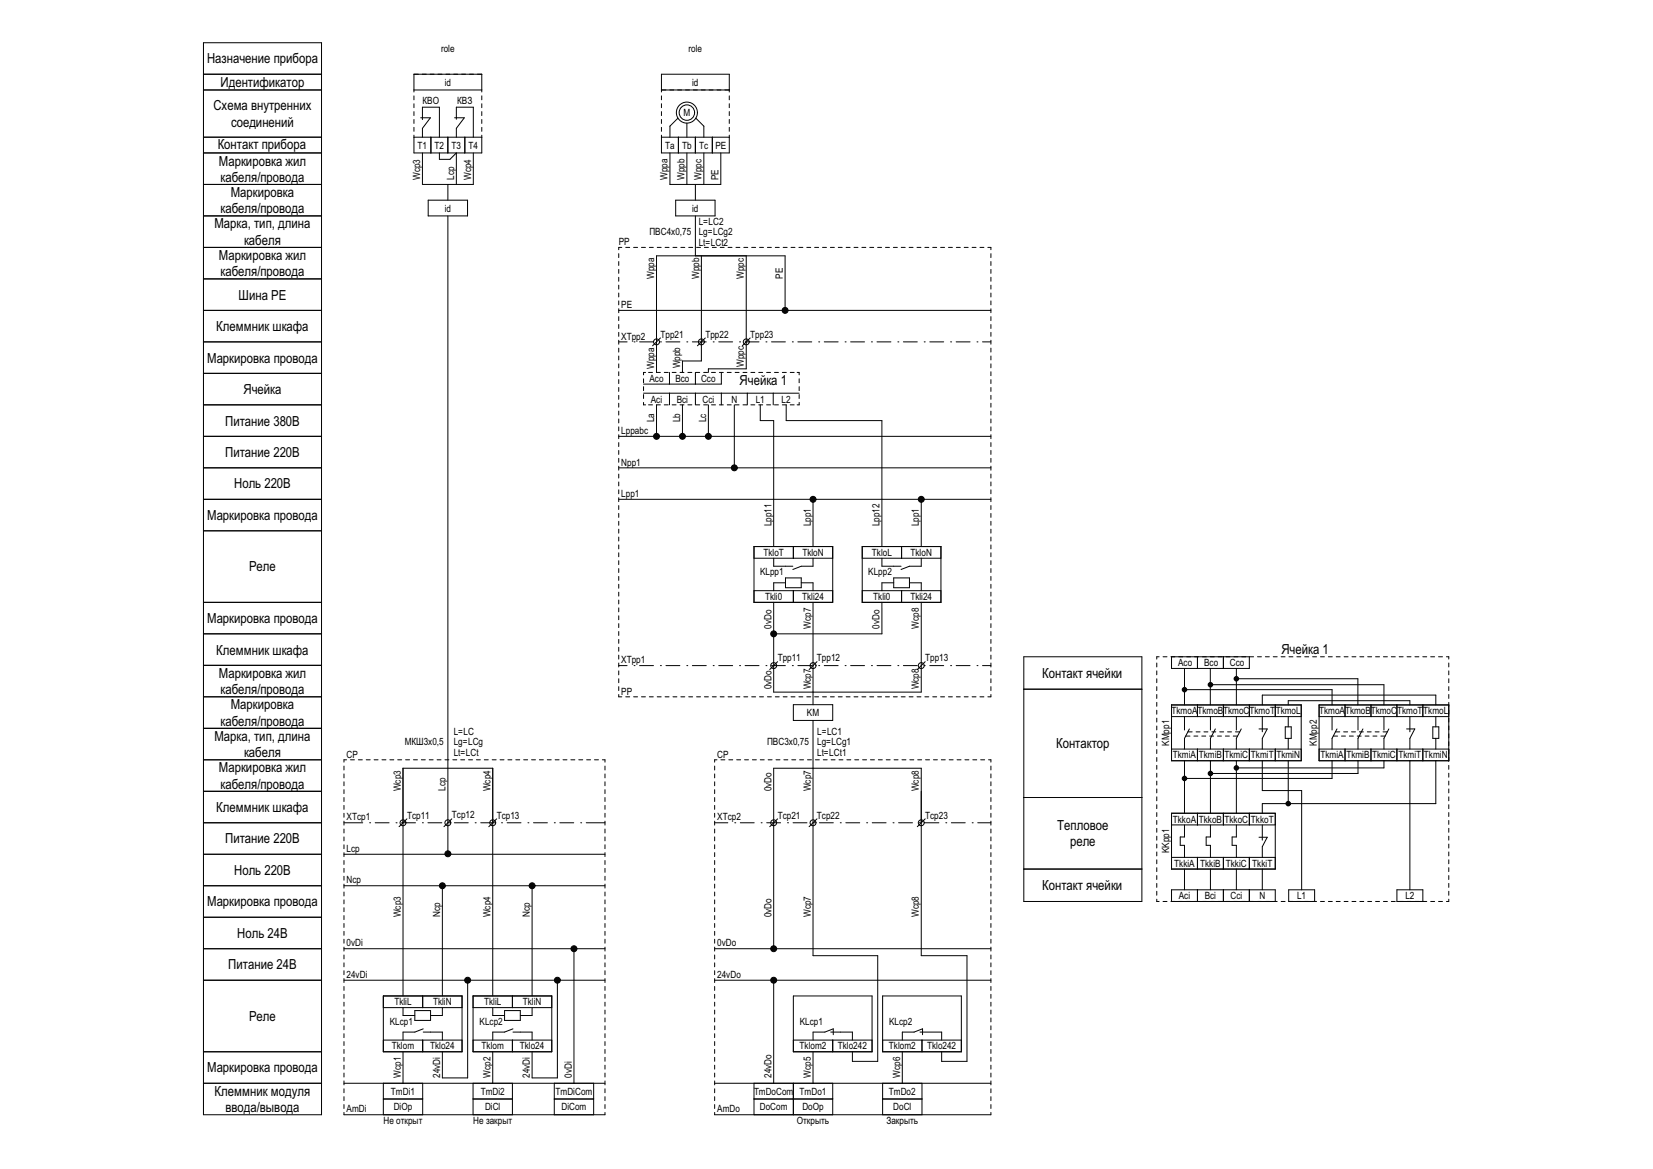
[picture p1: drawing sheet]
<svg xmlns="http://www.w3.org/2000/svg" width="420mm" height="297mm" viewBox="0 0 420 297" stroke-linecap="round" stroke-linejoin="round" font-family="sans-serif">
<!-- layer: cp_static_do -->
<g fill="none" stroke="#000" stroke-width=".25">
<path d="M181.6 194.6v1M181.6 196.6v1M181.6 198.6v1M182.2 193h-.6v.6M183.2 193h1M185.2 193h1M187.2 193h1M189.2 193h1M191.2 193h1M193.2 193h1M195.2 193h1M197.2 193h1"/>
<path d="M199.2 193h1M201.2 193h1M203.2 193h1M205.2 193h1M206.6 195.2v47.6h16.4v26.9h-6.4v-2.5M207.2 193h1M209.2 193h1M211.2 193h1M213.2 193h1M215.2 193h1M217.2 193h1M219.2 193h1"/>
<path d="M221.2 193h1M223.2 193h1M225.2 193h1M227.2 193h1M229.2 193h1M231.2 193h1M233.2 193h1M235.2 193h1M237.2 193h1M239.2 193h1M241.2 193h1M243.2 193h1"/>
<path d="M245.2 193h1M247.2 193h1M249.2 193h1M251.2 193h.6v.6M251.8 194.6v1M251.8 196.6v1M251.8 198.6v1M181.6 209h3.3M181.6 200.6v1M181.6 202.6v1M181.6 204.6v1M181.6 206.6v1"/>
<path d="M181.6 208.6v1M181.6 210.6v1M181.6 212.6v1M181.6 214.6v1M181.6 216.6v1M181.6 218.6v1M186.7 209h.1M188.1 209h3.5M193.4 209h.1M194.8 209h3.5M197.6 208l-2 2M200.1 209h.1"/>
<path d="M201.5 209h3.5M206.8 209h.1M207.6 208l-2 2M208.2 209h3.5M213.5 209h.1M214.9 209h3.5M220.2 209h.1M221.6 209h3.5M226.9 209h.1M228.3 209h3.5M233.6 209h.1M235 209h3.5"/>
<path d="M235.1 208l-2 2M240.3 209h.1M241.7 209h3.6M247 209h.1M248.4 209h3.4M251.8 200.6v1M251.8 202.6v1M251.8 204.6v1M251.8 206.6v1M251.8 208.6v1M251.8 210.6v1M251.8 212.6v1"/>
<path d="M251.8 214.6v1M251.8 216.6v1M251.8 218.6v1M181.6 220.6v1M181.6 222.6v1M181.6 224.6v1M181.6 226.6v1M181.6 228.6v1M181.6 230.6v1M181.6 232.6v1M181.6 234.6v1M181.6 236.6v1"/>
<path d="M181.6 238.6v1M251.8 220.6v1M251.8 222.6v1M251.8 224.6v1M251.8 226.6v1M251.8 228.6v1M251.8 230.6v1M251.8 232.6v1M251.8 234.6v1M251.8 236.6v1M251.8 238.6v1M181.6 249h70.2"/>
<path d="M181.6 241h70.2M181.6 240.6v1M181.6 242.6v1M181.6 244.6v1M181.6 246.6v1M181.6 248.6v1M181.6 250.6v1M181.6 252.6v1M181.6 254.6v1M181.6 256.6v1M181.6 258.6v1M196.6 240.3v-45.1h37.5v47.6h11.6v26.9h-6.4v-2.5"/>
<path d="M196.6 249.8v25.4M201.6 253h20v14.2h-20zM224.3 253h20v14.2h-20zM251.8 240.6v1M251.8 242.6v1M251.8 244.6v1M251.8 246.6v1M251.8 248.6v1M251.8 250.6v1M251.8 252.6v1M251.8 254.6v1M251.8 256.6v1"/>
<path d="M251.8 258.6v1M181.6 275.2h70.2M181.6 260.6v1M181.6 262.6v1M181.6 264.6v1M181.6 266.6v1M181.6 268.6v1M181.6 270.6v1M181.6 272.6v1M181.6 274.6v1M181.6 276.6v1M181.6 278.6v1"/>
<path d="M191.6 279.2h20M191.6 275.2v8M201.6 275.2v8M201.6 264.3h20M206.6 267.2v8M211.1 262.2h5.5v2.1M211.6 264.3v2.9M211.6 275.2v8M211.7 262.9v-1.5l-2.1 .8h-3v2.1M224.3 275.2v8M224.3 279.2h10M224.3 264.3h20"/>
<path d="M229.3 267.2v8M233.8 262.2h5.5v2.1M234.3 264.3v2.9M234.3 275.2v8M234.4 262.9v-1.5l-2.1 .8h-3v2.1M251.8 260.6v1M251.8 262.6v1M251.8 264.6v1M251.8 266.6v1M251.8 268.6v1M251.8 270.6v1M251.8 272.6v1"/>
<path d="M251.8 274.6v1M251.8 276.6v1M251.8 278.6v1M181.6 282.6v.6h70.2v-.6M181.6 280.6v1M251.8 280.6v1"/>
<circle cx="196.6" cy="209" r=".75"/>
<circle cx="206.6" cy="209" r=".75"/>
<circle cx="234.1" cy="209" r=".75"/>
<circle cx="196.6" cy="249" r=".75"/>
<circle cx="196.6" cy="241" r=".75"/>
</g>
<!-- layer: cp_names -->
<path d="M51.7 193h30v90.2h-30zM51.7 209h30M51.7 201h30M51.7 217h30M51.7 233h30M51.7 225h30M51.7 241h30M51.7 249h30M51.7 275.2h30M51.7 267.2h30" fill="none" stroke="#000" stroke-width=".25"/>
<!-- layer: id_names -->
<g fill="none" stroke="#000" stroke-width=".25">
<path d="M51.7 10.9h30v182.1h-30zM51.7 18.9h30M51.7 38.9h30M51.7 34.9h30M51.7 22.9h30M51.7 54.9h30M51.7 46.9h30M51.7 70.9h30M51.7 62.9h30M51.7 78.9h30M51.7 94.9h30M51.7 86.9h30"/>
<path d="M51.7 118.9h30M51.7 110.9h30M51.7 102.9h30M51.7 126.9h30M51.7 134.9h30M51.7 153h30M51.7 177h30M51.7 169h30M51.7 161h30M260.1 166.9h30v62.1h-30zM260.1 175.1h30M51.7 185h30"/>
<path d="M260.1 202.6h30M260.1 220.8h30"/>
</g>
<!-- layer: id_static_do -->
<g fill="none" stroke="#000" stroke-width=".25">
<path d="M168.1 34.3v4.6h17.2v-4.6M168.1 34.9h17.2M168.1 23.4v-4.5h17.2v4.5M168.1 24.4v1M168.1 26.4v1M168.1 28.4v1M168.1 30.4v1M168.1 32.4v1M168.1 22.9h17.2M170.2 38.9v8h12.9v-8M172.3 30l-2.1 2.1v2.8M172.4 34.9v4"/>
<path d="M174.5 31.3v3.6M174.5 38.9v8M176.7 34.9v4M176.8 30l2 2.1v2.8M178.8 38.9v8M181 34.9v4M185.3 24.4v1M185.3 26.4v1M185.3 28.4v1M185.3 30.4v1M185.3 32.4v1M171.7 50.9h10v4h-10z"/>
<path d="M176.7 46.9v4M176.7 54.9v10.1M157.2 78.9h94.6M157.2 64.4v1M157.2 66.4v1M157.2 68.4v1M157.2 70.4v1M157.2 72.4v1M157.2 74.4v1M157.2 76.4v1M157.2 78.4v1M158 62.9h-.8v.5"/>
<path d="M159 62.9h1M161 62.9h1M163 62.9h1M165 62.9h1M167 62.9h1M169 62.9h1M171 62.9h1M173 62.9h1M175 62.9h1M177 62.9h1M178.2 65v26.7h-4.8v2.9M179 62.9h1"/>
<path d="M181 62.9h1M183 62.9h1M185 62.9h1M187 62.9h1M189 62.9h1M189.6 65v28.7h-9.6v.9M191 62.9h1M193 62.9h1M195 62.9h1M197 62.9h1M199 62.9h1M199.5 78.1v-13.1h-32.7v29.6h1"/>
<path d="M201 62.9h1M203 62.9h1M205 62.9h1M207 62.9h1M209 62.9h1M211 62.9h1M213 62.9h1M215 62.9h1M217 62.9h1M219 62.9h1M221 62.9h1M223 62.9h1"/>
<path d="M225 62.9h1M227 62.9h1M229 62.9h1M231 62.9h1M233 62.9h1M235 62.9h1M237 62.9h1M239 62.9h1M241 62.9h1M243 62.9h1M245 62.9h1M247 62.9h1"/>
<path d="M249 62.9h1M251 62.9h.8v.5M251.8 64.4v1M251.8 66.4v1M251.8 68.4v1M251.8 70.4v1M251.8 72.4v1M251.8 74.4v1M251.8 76.4v1M251.8 78.4v1M157.2 86.9h2.1M157.2 80.4v1"/>
<path d="M157.2 82.4v1M157.2 84.4v1M157.2 86.4v1M157.2 88.4v1M157.2 90.4v1M157.2 92.4v1M157.2 94.4v1M157.2 96.4v1M157.2 98.4v1M161.1 86.9h.1M162.5 86.9h3.5M163.5 99.9h39.6"/>
<path d="M163.5 96.2v1M163.5 98.2v1M164 94.6h-.5v.6M164.8 94.6h1M167.8 86.9h.1M167.8 85.9l-2 2M168.8 94.6h1M169.2 86.9h3.5M170.1 94.6v3M170.1 99.9v3M170.8 94.6h1M172.8 94.6h1"/>
<path d="M174.5 86.9h.1M174.8 94.6h1M175.9 86.9h3.5M176.7 94.6v3M176.7 99.9v3M176.8 94.6h1M178.8 94.6h1M179.2 85.9l-2 2M180.8 94.6h1M181.2 86.9h.1M182.6 86.9h3.5M182.8 94.6h1"/>
<path d="M183.3 94.6v3h-19.8M183.3 99.9v3M184.8 94.6h1M186.8 94.6h1M187.9 86.9h.1M188.8 94.6h1M189.3 86.9h3.6M189.9 99.9v3M190.6 85.9l-2 2M190.8 94.6h1M192.8 94.6h1M194.6 86.9h.1"/>
<path d="M194.8 94.6h1M196 86.9h3.6M196.5 99.9v3M196.8 94.6h1M198.8 94.6h1M200.8 94.6h1M201.3 86.9h.1M202.5 94.6h.6v.6M202.7 86.9h3.6M203.1 96.2v1M203.1 98.2v1M208 86.9h.1"/>
<path d="M209.4 86.9h3.6M214.7 86.9h.1M216.1 86.9h3.6M221.4 86.9h.1M222.8 86.9h3.6M228.1 86.9h.1M229.5 86.9h3.6M234.8 86.9h.1M236.2 86.9h3.6M241.5 86.9h.1M242.9 86.9h3.6M248.2 86.9h.1"/>
<path d="M249.6 86.9h2.2M251.8 80.4v1M251.8 82.4v1M251.8 84.4v1M251.8 86.4v1M251.8 88.4v1M251.8 90.4v1M251.8 92.4v1M251.8 94.4v1M251.8 96.4v1M251.8 98.4v1M157.2 118.9h94.6"/>
<path d="M157.2 110.9h94.6M157.2 100.4v1M157.2 102.4v1M157.2 104.4v1M157.2 106.4v1M157.2 108.4v1M157.2 110.4v1M157.2 112.4v1M157.2 114.4v1M157.2 116.4v1M157.2 118.4v1M163.5 102.2v.7h.5"/>
<path d="M163.5 100.2v1M164.8 102.9h1M167.8 102.9h-1v7.2M168.8 102.9h1M170.8 102.9h1M172.8 102.9h1M173.4 102.9v7.2M174.8 102.9h1M176.8 102.9h1M178.8 102.9h1M180 102.9v7.2M180.8 102.9h1"/>
<path d="M182.8 102.9h1M184.8 102.9h1M186.6 102.9v15.2M186.8 102.9h1M188.8 102.9h1M190.8 102.9h1M192.8 102.9h1M193.2 102.9v4h3.4v32M194.8 102.9h1M196.8 102.9h1M198.8 102.9h1v4h24.3v32M200.8 102.9h1"/>
<path d="M203.1 100.2v1M203.1 102.2v.7h-.6M251.8 100.4v1M251.8 102.4v1M251.8 104.4v1M251.8 106.4v1M251.8 108.4v1M251.8 110.4v1M251.8 112.4v1M251.8 114.4v1M251.8 116.4v1M251.8 118.4v1"/>
<path d="M157.2 126.9h94.6M157.2 120.4v1M157.2 122.4v1M157.2 124.4v1M157.2 126.4v1M157.2 128.4v1M157.2 130.4v1M157.2 132.4v1M157.2 134.4v1M157.2 136.4v1M157.2 138.4v1M191.6 138.9h20v14.1h-20z"/>
<path d="M201.6 138.9v2.9M206.6 127.6v11.3M219.1 138.9h20v14.1h-20zM229.1 138.9v2.9M234.1 127.6v11.3M251.8 120.4v1M251.8 122.4v1M251.8 124.4v1M251.8 126.4v1M251.8 128.4v1M251.8 130.4v1M251.8 132.4v1"/>
<path d="M251.8 134.4v1M251.8 136.4v1M251.8 138.4v1M157.2 140.4v1M157.2 142.4v1M157.2 144.4v1M157.2 146.4v1M157.2 148.4v1M157.2 150.4v1M157.2 152.4v1M157.2 154.4v1M157.2 156.4v1"/>
<path d="M157.2 158.4v1M191.6 141.8h20M191.6 150.1h20M196.6 153v22.8h37.5v-22.8M196.6 141.8v2.1h4.8M199.6 148.1h-3v2M199.6 146.8h4v2.5h-4zM201.6 150.1v2.9M203.6 148.1h3v2M206.6 141.8v2.1h-3l-2.2 .8M206.6 153v26M219.1 141.8h20"/>
<path d="M219.1 150.1h20M224.1 153v8h-26.8M224.1 141.8v2.1h4.8M227.1 148.1h-3v2M227.1 146.8h4v2.5h-4zM229.1 150.1v2.9M231.1 148.1h3v2M234.1 141.8v2.1h-3l-2.2 .8M251.8 140.4v1M251.8 142.4v1M251.8 144.4v1M251.8 146.4v1"/>
<path d="M251.8 148.4v1M251.8 150.4v1M251.8 152.4v1M251.8 154.4v1M251.8 156.4v1M251.8 158.4v1M157.2 169.1h2.1M157.2 176.4v.6h.8M157.2 160.4v1M157.2 162.4v1M157.2 164.4v1M157.2 166.4v1"/>
<path d="M157.2 168.4v1M157.2 170.4v1M157.2 172.4v1M157.2 174.4v1M159 177h1M161 177h1M161.1 169.1h.1M162.5 169.1h3.5M163 177h1M165 177h1M167 177h1M167.8 169.1h.1"/>
<path d="M169 177h1M169.2 169.1h3.5M171 177h1M173 177h1M174.5 169.1h.1M175 177h1M175.9 169.1h3.5M177 177h1M179 177h1M181 177h1M181.2 169.1h.1M182.6 169.1h3.5"/>
<path d="M183 177h1M185 177h1M187 177h1M187.9 169.1h.1M189 177h1M189.3 169.1h3.6M191 177h1M193 177h1M194.6 169.1h.1M195 177h1M196 169.1h3.6M197 177h1"/>
<path d="M197.6 168.1l-2 2M199 177h1M201 177h1M201.3 169.1h.1M201.6 179h10v4h-10zM202.7 169.1h3.6M203 177h1M205 177h1M207 177h1M207.6 168.1l-2 2M208 169.1h.1M209 177h1"/>
<path d="M209.4 169.1h3.6M211 177h1M213 177h1M214.7 169.1h.1M215 177h1M216.1 169.1h3.6M217 177h1M219 177h1M221 177h1M221.4 169.1h.1M222.8 169.1h3.6M223 177h1"/>
<path d="M225 177h1M227 177h1M228.1 169.1h.1M229 177h1M229.5 169.1h3.6M231 177h1M233 177h1M234.8 169.1h.1M235 177h1M235.1 168.1l-2 2M236.2 169.1h3.6M237 177h1"/>
<path d="M239 177h1M241 177h1M241.5 169.1h.1M242.9 169.1h3.6M243 177h1M245 177h1M247 177h1M248.2 169.1h.1M249 177h1M249.6 169.1h2.2M251.8 176.4v.6h-.8M251.8 160.4v1"/>
<path d="M251.8 162.4v1M251.8 164.4v1M251.8 166.4v1M251.8 168.4v1M251.8 170.4v1M251.8 172.4v1M251.8 174.4v1M293.9 168.4v1M293.9 170.4v1M293.9 172.4v1M293.9 174.4v1M293.9 176.4v1"/>
<path d="M293.9 178.4v1M294.5 166.9h-.6v.5M295.5 166.9h1M297.5 166.9h19.9v2.9h-19.7v-2.9M297.7 179.1h32.9v14.2h-32.9zM301 169.8v9.3M301.5 175.2h37v3.9M304.3 166.9v2.9M304.3 179.1v3M307.5 169.8v9.3M308 174h43.6v5.1M310.8 166.9v2.9"/>
<path d="M310.8 179.1v3M314.1 169.8v9.3M314.6 172.4h30.4v6.7M317.4 179.1v3M317.5 166.9h1M319.5 166.9h1M320.7 179.1v-2.5h44.1v2.5M321.5 166.9h1M323.5 166.9h1M324 179.1v3M325.5 166.9h1M327.3 179.1v-1.1h30.9v1.1"/>
<path d="M327.5 166.9h1M329.5 166.9h1M331.5 166.9h1M333.5 166.9h1M335.5 166.9h1M337.5 166.9h1M339.5 166.9h1M341.5 166.9h1M341.8 179.1v3M343.5 166.9h1M345.5 166.9h1M347.5 166.9h1"/>
<path d="M348.3 179.1v3M349.5 166.9h1M351.5 166.9h1M353.5 166.9h1M354.9 179.1v3M355.5 166.9h1M357.5 166.9h1M359.5 166.9h1M361.5 166.9h1M361.5 179.1v3M363.5 166.9h1M365.5 166.9h1"/>
<path d="M367.5 166.9h.6v.5M368.1 179.1h-32.9v14.2h32.9M368.1 168.4v1M368.1 170.4v1M368.1 172.4v1M368.1 174.4v1M368.1 176.4v1M368.1 178.4v15M206.6 183v12.2M293.9 180.4v1M293.9 182.4v1M293.9 184.4v1"/>
<path d="M293.9 186.4v1M293.9 188.4v1M293.9 190.4v1M293.9 192.4v1M293.9 194.4v1M293.9 196.4v1M293.9 198.4v1M297.7 182.1h32.9M297.7 190.3h32.9M301 182.1v3.4M301 193.3v13.3M301.3 187h1.1"/>
<path d="M301.8 185.9h1.1M302.2 185.2l-1.2 2.4v2.7M303.4 187h1M303.9 185.9h1M304.3 190.3v3M305.4 187h1M305.9 185.9h1M307.4 187h1M307.5 182.1v3.4M307.5 193.3v13.3M307.9 185.9h1M308.8 185.2l-1.3 2.4v2.7"/>
<path d="M309.4 187h1M309.9 185.9h1M310.8 190.3v3M311.4 187h1M311.9 185.9h1M313.4 187h1M313.9 185.9h1.1M314.1 182.1v3.4M314.1 193.3v13.3M315.4 185.2l-1.3 2.4v2.7M317.4 190.3v3M319.9 185.2h2.1l-1.3 2.4v2.7"/>
<path d="M320.7 182.1v3.8M320.7 193.3v7.6h10v25.2M324 190.3v3M326.6 184.7h1.5v2.9h-1.5zM327.3 182.1v2.6M327.3 187.6v2.7M327.3 193.3v10.4M335.2 182.1h32.9M335.2 190.3h32.9M338.5 182.1v3.4M338.5 193.3v4.5h-37M338.8 187h1"/>
<path d="M339.3 185.9h1.1M339.7 185.2l-1.2 2.4v2.7M340.8 187h1M341.4 185.9h1M341.8 190.3v3M342.8 187h1M343.4 185.9h1M344.8 187h1M345 182.1v3.4M345 193.3v3.2h-37M345.4 185.9h1M346.3 185.2l-1.3 2.4v2.7"/>
<path d="M346.8 187h1M347.4 185.9h1M348.3 190.3v3M348.8 187h1M349.4 185.9h1M350.8 187h1.1M351.4 185.9h1.1M351.6 182.1v3.4M351.6 193.3v1.8h-37M352.9 185.2l-1.3 2.4v2.7M354.9 190.3v3M357.4 185.2h2.1l-1.3 2.4v2.7"/>
<path d="M358.2 182.1v3.8M358.2 193.3v32.8M361.5 190.3v3M364.1 184.7h1.5v2.9h-1.5zM364.8 193.3v10.9h-44.1v2.4M364.8 182.1v2.6M364.8 187.6v2.7M368.1 194.4v1M368.1 196.4v1M368.1 198.4v1M293.9 200.4v1M293.9 202.4v1"/>
<path d="M293.9 204.4v1M293.9 206.4v1M293.9 208.4v1M293.9 210.4v1M293.9 212.4v1M293.9 214.4v1M293.9 216.4v1M293.9 218.4v1M297.7 206.6h26.3v14.2h-26.3zM297.7 209.6h26.3M297.7 217.8h26.3M301 209.6v3h-1.1v2.2h1.1v3"/>
<path d="M304.3 206.6v3M304.3 217.8v3M307.5 209.6v3h-1v2.2h1v3M310.8 206.6v3M310.8 217.8v3M314.1 209.6v3h-1v2.2h1v3M317.4 206.6v3M317.4 217.8v3M319.9 212.7h2.1l-1.3 2.4v2.7M320.7 209.6v3.8M368.1 200.4v1M368.1 202.4v1"/>
<path d="M368.1 204.4v1M368.1 206.4v1M368.1 208.4v1M368.1 210.4v1M368.1 212.4v1M368.1 214.4v1M368.1 216.4v1M368.1 218.4v1M293.9 228.4v.6h.6M293.9 220.4v1M293.9 222.4v1M293.9 224.4v1"/>
<path d="M293.9 226.4v1M295.5 229h1M297.5 229h27M297.7 229v-2.9h26.3v2.9M301 220.8v5.3M304.3 226.1v2.9M307.5 220.8v5.3M310.8 226.1v2.9M314.1 220.8v5.3M317.4 226.1v2.9M320.7 220.8v5.3M325.5 229h1"/>
<path d="M334 229v-2.9h-6.6v2.9h7.1M335.5 229h1M337.5 229h1M339.5 229h1M341.5 229h1M343.5 229h1M345.5 229h1M347.5 229h1M349.5 229h1M351.5 229h1M353.5 229h1M361.5 229v-2.9h-6.6v2.9h7.6"/>
<path d="M363.5 229h1M365.5 229h1M368.1 220.4v1M368.1 222.4v1M368.1 224.4v1M368.1 226.4v1M368.1 228.4v.6h-.6"/>
<circle cx="174.5" cy="28.6" r="1.96"/>
<circle cx="174.5" cy="28.6" r="2.67"/>
<circle cx="199.5" cy="78.9" r=".75"/>
<circle cx="166.8" cy="86.9" r=".75"/>
<circle cx="178.2" cy="86.9" r=".75"/>
<circle cx="189.6" cy="86.9" r=".75"/>
<circle cx="166.8" cy="110.9" r=".75"/>
<circle cx="173.4" cy="110.9" r=".75"/>
<circle cx="180" cy="110.9" r=".75"/>
<circle cx="186.6" cy="118.9" r=".75"/>
<circle cx="206.6" cy="126.9" r=".75"/>
<circle cx="234.1" cy="126.9" r=".75"/>
<circle cx="196.6" cy="161" r=".75"/>
<circle cx="196.6" cy="169.1" r=".75"/>
<circle cx="206.6" cy="169.1" r=".75"/>
<circle cx="234.1" cy="169.1" r=".75"/>
</g>
<!-- layer: cp_static_di -->
<g fill="none" stroke="#000" stroke-width=".25">
<path d="M87.4 194.6v1M87.4 196.6v1M87.4 198.6v1M88.1 193h-.7v.6M89.1 193h1M91.1 193h1M93.1 193h1M95.1 193h1M97.1 193h1M99.1 193h1M101.1 193h1M103.1 193h1"/>
<path d="M105.1 193h1M107.1 193h1M109.1 193h1M111.1 193h1M113.1 193h1M113.8 195.2v21M115.1 193h1M117.1 193h1M119.1 193h1M121.1 193h1M123.1 193h1M125.1 193h1"/>
<path d="M127.1 193h1M129.1 193h1M131.1 193h1M133.1 193h1M135.1 193h1M137.1 193h1M139.1 193h1M141.1 193h1M143.1 193h1M145.1 193h1M147.1 193h1M149.1 193h1"/>
<path d="M151.1 193h1M153.1 193h.6v.6M153.7 194.6v1M153.7 196.6v1M153.7 198.6v1M87.4 209h4.8M87.4 217h66.3M87.4 200.6v1M87.4 202.6v1M87.4 204.6v1M87.4 206.6v1M87.4 208.6v1"/>
<path d="M87.4 210.6v1M87.4 212.6v1M87.4 214.6v1M87.4 216.6v1M87.4 218.6v1M93.9 209h.1M95.3 209h3.6M100.6 209h.1M102 209h3.6M103.4 208l-2 2M107.3 209h.1M108.7 209h3.6"/>
<path d="M114 209h.1M114.8 208l-2 2M115.4 209h3.6M120.7 209h.1M122.1 209h3.6M126.2 208l-2 2M127.4 209h.1M128.8 209h3.6M134.1 209h.1M135.6 209h3.5M140.8 209h.1M142.3 209h3.5"/>
<path d="M147.5 209h.1M149 209h4.7M153.7 200.6v1M153.7 202.6v1M153.7 204.6v1M153.7 206.6v1M153.7 208.6v1M153.7 210.6v1M153.7 212.6v1M153.7 214.6v1M153.7 216.6v1M153.7 218.6v1"/>
<path d="M87.4 225h66.3M87.4 220.6v1M87.4 222.6v1M87.4 224.6v1M87.4 226.6v1M87.4 228.6v1M87.4 230.6v1M87.4 232.6v1M87.4 234.6v1M87.4 236.6v1M87.4 238.6v1M112.4 225.8v27.2"/>
<path d="M135.2 225.8v27.2M153.7 220.6v1M153.7 222.6v1M153.7 224.6v1M153.7 226.6v1M153.7 228.6v1M153.7 230.6v1M153.7 232.6v1M153.7 234.6v1M153.7 236.6v1M153.7 238.6v1M87.4 249h66.3"/>
<path d="M87.4 241h66.3M87.4 240.6v1M87.4 242.6v1M87.4 244.6v1M87.4 246.6v1M87.4 248.6v1M87.4 250.6v1M87.4 252.6v1M87.4 254.6v1M87.4 256.6v1M87.4 258.6v1M97.4 253h20v14.2h-20z"/>
<path d="M97.4 256h20M102.4 253v-57.8h22.8v57.8M102.4 256v2h3M105.4 256.8h4v2.5h-4zM107.4 253v3M112.4 256v2h-3M118.8 249.8v24.1h-6.4v-6.7M120.2 253h20v14.2h-20zM120.2 256h20M125.2 256v2h3M128.2 256.8h4v2.5h-4zM130.2 253v3"/>
<path d="M135.2 256v2h-3M141.6 249.8v24.1h-6.4v-6.7M145.8 241.8v33.4M153.7 240.6v1M153.7 242.6v1M153.7 244.6v1M153.7 246.6v1M153.7 248.6v1M153.7 250.6v1M153.7 252.6v1M153.7 254.6v1M153.7 256.6v1"/>
<path d="M153.7 258.6v1M87.4 275.2h66.3M87.4 260.6v1M87.4 262.6v1M87.4 264.6v1M87.4 266.6v1M87.4 268.6v1M87.4 270.6v1M87.4 272.6v1M87.4 274.6v1M87.4 276.6v1M87.4 278.6v1"/>
<path d="M97.4 275.2v8M97.4 279.2h10M97.4 264.3h20M102.4 267.2v8M107.4 264.3v2.9M107.4 275.2v8M107.5 261.4l-2.1 .8h-3v2.1M107.5 262.2h4.9v2.1M120.2 275.2v8M120.2 279.2h10M120.2 264.3h20M125.2 267.2v8"/>
<path d="M130.2 264.3v2.9M130.2 275.2v8M130.3 261.4l-2.1 .8h-3v2.1M130.3 262.2h4.9v2.1M140.8 279.2h10M140.8 275.2v8M150.8 275.2v8M153.7 260.6v1M153.7 262.6v1M153.7 264.6v1M153.7 266.6v1M153.7 268.6v1"/>
<path d="M153.7 270.6v1M153.7 272.6v1M153.7 274.6v1M153.7 276.6v1M153.7 278.6v1M87.4 282.6v.6h66.3v-.6M87.4 280.6v1M153.7 280.6v1"/>
<circle cx="102.4" cy="209" r=".75"/>
<circle cx="113.8" cy="216.9" r=".75"/>
<circle cx="113.8" cy="209" r=".75"/>
<circle cx="125.2" cy="209" r=".75"/>
<circle cx="112.4" cy="225" r=".75"/>
<circle cx="135.2" cy="225" r=".75"/>
<circle cx="118.8" cy="249" r=".75"/>
<circle cx="141.6" cy="249" r=".75"/>
<circle cx="145.8" cy="241" r=".75"/>
</g>
<!-- layer: id_static_di -->
<g fill="none" stroke="#000" stroke-width=".25">
<path d="M105.2 34.3v4.6h17.2v-4.6M105.2 34.9h17.2M105.2 23.4v-4.5h17.2v4.5M105.2 24.4v1M105.2 26.4v1M105.2 28.4v1M105.2 30.4v1M105.2 32.4v1M105.2 22.9h17.2M106.9 29.9h2.5l-2.1 2.7v2.3M107.3 30.4v-3.2h4.3v7.7M107.3 38.9v8h13v-8"/>
<path d="M109.5 34.9v4M111.6 38.9v1.6h2.7l1.7-1.6v8M113.8 34.9v4M115.5 29.9h2.5l-2 2.7v2.3M116 30.3v-3.1h4.3v7.7M118.1 34.9v4M122.4 24.4v1M122.4 26.4v1M122.4 28.4v1M122.4 30.4v1M122.4 32.4v1M108.8 50.9h10v4h-10z"/>
<path d="M113.8 46.9v4M113.8 54.9v140.3"/>
</g>
<!-- layer: cp_static_do -->
<g fill="#000">
<circle cx="196.6" cy="241" r=".75"/>
<circle cx="196.6" cy="249" r=".75"/>
</g>
<!-- layer: cp_static_di -->
<g fill="#000">
<circle cx="113.8" cy="216.9" r=".75"/>
<circle cx="112.4" cy="225" r=".75"/>
<circle cx="135.2" cy="225" r=".75"/>
<circle cx="118.8" cy="249" r=".75"/>
<circle cx="141.6" cy="249" r=".75"/>
<circle cx="145.8" cy="241" r=".75"/>
</g>
<!-- layer: id_static_do -->
<g fill="#000">
<circle cx="199.5" cy="78.9" r=".75"/>
<circle cx="166.8" cy="110.9" r=".75"/>
<circle cx="173.4" cy="110.9" r=".75"/>
<circle cx="180" cy="110.9" r=".75"/>
<circle cx="186.6" cy="118.9" r=".75"/>
<circle cx="206.6" cy="126.9" r=".75"/>
<circle cx="234.1" cy="126.9" r=".75"/>
<circle cx="196.6" cy="161" r=".75"/>
<circle cx="301" cy="175.2" r=".5"/>
<circle cx="307.5" cy="174" r=".5"/>
<circle cx="314.1" cy="172.4" r=".5"/>
<circle cx="301" cy="197.8" r=".5"/>
<circle cx="307.5" cy="196.5" r=".5"/>
<circle cx="314.1" cy="195.1" r=".5"/>
<circle cx="327.3" cy="204.2" r=".5"/>
</g>
<g fill="none" stroke="#000" stroke-width=".4">
<circle cx="301" cy="175.2" r=".5"/>
<circle cx="307.5" cy="174" r=".5"/>
<circle cx="314.1" cy="172.4" r=".5"/>
<circle cx="301" cy="197.8" r=".5"/>
<circle cx="307.5" cy="196.5" r=".5"/>
<circle cx="314.1" cy="195.1" r=".5"/>
<circle cx="327.3" cy="204.2" r=".5"/>
</g>
<g font-size="3.5">
<text x="52.6" y="16.1">Назначение прибора</text>
<text x="56" y="22.2">Идентификатор</text>
<text x="54.2" y="28.1">Схема внутренних</text>
<text x="58.7" y="32.2">соединений</text>
<text x="55.3" y="37.9">Контакт прибора</text>
<text x="55.6" y="42">Маркировка жил</text>
<text x="56" y="46.2">кабеля/провода</text>
<text x="58.6" y="50">Маркировка</text>
<text x="54.5" y="58">Марка, тип, длина</text>
<text x="56" y="54.2">кабеля/провода</text>
<text x="62" y="62.2">кабеля</text>
<text x="55.6" y="66">Маркировка жил</text>
<text x="56" y="70.2">кабеля/провода</text>
<text x="60.6" y="76.1">Шина РЕ</text>
<text x="55" y="84.1">Клеммник шкафа</text>
<text x="52.6" y="92.1">Маркировка провода</text>
<text x="61.9" y="100.1">Ячейка</text>
<text x="187.9" y="97.9">Ячейка 1</text>
<text x="57.2" y="108.1">Питание 380В</text>
<text x="57.2" y="116.1">Питание 220В</text>
<text x="59.5" y="124.1">Ноль 220В</text>
<text x="52.6" y="132.1">Маркировка провода</text>
<text x="63.3" y="145.1">Реле</text>
<text x="52.6" y="158.3">Маркировка провода</text>
<text x="55" y="166.3">Клеммник шкафа</text>
<text x="325.6" y="166.1">Ячейка 1</text>
<text x="55.6" y="172.2">Маркировка жил</text>
<text x="264.8" y="172.2">Контакт ячейки</text>
<text x="56" y="176.3">кабеля/провода</text>
<text x="56" y="184.3">кабеля/провода</text>
<text x="58.6" y="180.2">Маркировка</text>
<text x="54.5" y="188.2">Марка, тип, длина</text>
<text x="268.3" y="190.1">Контактор</text>
<text x="55.6" y="196.2">Маркировка жил</text>
<text x="62" y="192.3">кабеля</text>
<text x="56" y="200.3">кабеля/провода</text>
<text x="55" y="206.3">Клеммник шкафа</text>
<text x="57.2" y="214.3">Питание 220В</text>
<text x="268.6" y="210.8">Тепловое</text>
<text x="271.9" y="215">реле</text>
<text x="59.5" y="222.3">Ноль 220В</text>
<text x="264.8" y="226.2">Контакт ячейки</text>
<text x="52.6" y="230.3">Маркировка провода</text>
<text x="60.3" y="238.3">Ноль 24В</text>
<text x="58" y="246.3">Питание 24В</text>
<text x="63.3" y="259.3">Реле</text>
<text x="52.6" y="272.5">Маркировка провода</text>
<text x="54.5" y="278.4">Клеммник модуля</text>
<text x="57.3" y="282.5">ввода/вывода</text>
</g>
<g font-size="2.5">
<text x="112.1" y="13.2">role</text>
<text x="175" y="13.2">role</text>
<text x="113" y="21.8">id</text>
<text x="175.9" y="21.8">id</text>
<text x="107.3" y="26.4">КВО</text>
<text x="116.2" y="26.4">КВЗ</text>
<text x="173.7" y="29.5">M</text>
<text x="106.1" y="37.8">T1</text>
<text x="110.4" y="37.8">T2</text>
<text x="114.7" y="37.8">T3</text>
<text x="119" y="37.8">T4</text>
<text x="169" y="37.8">Ta</text>
<text x="173.3" y="37.8">Tb</text>
<text x="177.7" y="37.8">Tc</text>
<text x="181.8" y="37.8">PE</text>
<text x="106.8" y="45.7" transform="rotate(-90 106.8 45.7)">Wcp3</text>
<text x="115.4" y="45.7" transform="rotate(-90 115.4 45.7)">Lcp</text>
<text x="119.7" y="45.7" transform="rotate(-90 119.7 45.7)">Wcp4</text>
<text x="169.6" y="45.7" transform="rotate(-90 169.6 45.7)">Wppa</text>
<text x="173.9" y="45.7" transform="rotate(-90 173.9 45.7)">Wppb</text>
<text x="178.3" y="45.7" transform="rotate(-90 178.3 45.7)">Wppc</text>
<text x="182.6" y="45.7" transform="rotate(-90 182.6 45.7)">PE</text>
<text x="113" y="53.8">id</text>
<text x="175.9" y="53.8">id</text>
<text x="165" y="59.7">ПВС4х0,75</text>
<text x="177.5" y="57.2">L=LC2</text>
<text x="177.5" y="59.8">Lg=LCg2</text>
<text x="157.2" y="62.3">PP</text>
<text x="177.5" y="62.4">Lt=LCt2</text>
<text x="166.2" y="70.9" transform="rotate(-90 166.2 70.9)">Wppa</text>
<text x="177.6" y="70.9" transform="rotate(-90 177.6 70.9)">Wppb</text>
<text x="189" y="70.9" transform="rotate(-90 189 70.9)">Wppc</text>
<text x="198.9" y="70.9" transform="rotate(-90 198.9 70.9)">PE</text>
<text x="157.9" y="78.3">PE</text>
<text x="157.9" y="86.3">XTpp2</text>
<text x="167.8" y="85.8">Tpp21</text>
<text x="179.2" y="85.8">Tpp22</text>
<text x="190.6" y="85.8">Tpp23</text>
<text x="166.2" y="93.8" transform="rotate(-90 166.2 93.8)">Wppa</text>
<text x="172.8" y="93.6" transform="rotate(-90 172.8 93.6)">Wppb</text>
<text x="189" y="93.2" transform="rotate(-90 189 93.2)">Wppc</text>
<text x="165" y="97">Aco</text>
<text x="171.6" y="97">Bco</text>
<text x="178.1" y="97">Cco</text>
<text x="165.4" y="102.3">Aci</text>
<text x="166.2" y="107.3" transform="rotate(-90 166.2 107.3)">La</text>
<text x="171.9" y="102.3">Bci</text>
<text x="172.8" y="107.3" transform="rotate(-90 172.8 107.3)">Lb</text>
<text x="178.5" y="102.3">Cci</text>
<text x="179.4" y="107.3" transform="rotate(-90 179.4 107.3)">Lc</text>
<text x="185.8" y="102.3">N</text>
<text x="192" y="102.3">L1</text>
<text x="198.6" y="102.3">L2</text>
<text x="157.9" y="110.3">Lppabc</text>
<text x="157.9" y="118.3">Npp1</text>
<text x="157.9" y="126.3">Lpp1</text>
<text x="196" y="133.7" transform="rotate(-90 196 133.7)">Lpp11</text>
<text x="206" y="133.7" transform="rotate(-90 206 133.7)">Lpp1</text>
<text x="223.5" y="133.7" transform="rotate(-90 223.5 133.7)">Lpp12</text>
<text x="233.5" y="133.7" transform="rotate(-90 233.5 133.7)">Lpp1</text>
<text x="194" y="141.2">TkloТ</text>
<text x="203.9" y="141.2">ТkloN</text>
<text x="221.5" y="141.2">TkloL</text>
<text x="231.4" y="141.2">ТkloN</text>
<text x="193.1" y="146.2">KLpp1</text>
<text x="220.6" y="146.2">KLpp2</text>
<text x="194.4" y="152.5">Тkli0</text>
<text x="203.8" y="152.5">Tkli24</text>
<text x="221.9" y="152.5">Тkli0</text>
<text x="231.3" y="152.5">Tkli24</text>
<text x="196" y="159.8" transform="rotate(-90 196 159.8)">0vDo</text>
<text x="206" y="159.8" transform="rotate(-90 206 159.8)">Wcp7</text>
<text x="223.5" y="159.8" transform="rotate(-90 223.5 159.8)">0vDo</text>
<text x="233.5" y="159.8" transform="rotate(-90 233.5 159.8)">Wcp8</text>
<text x="157.9" y="168.5">XTpp1</text>
<text x="197.6" y="168">Tpp11</text>
<text x="207.6" y="168">Tpp12</text>
<text x="235.1" y="168">Tpp13</text>
<text x="299.4" y="169.2">Aco</text>
<text x="305.9" y="169.2">Bco</text>
<text x="312.5" y="169.2">Cco</text>
<text x="157.9" y="176.5">PP</text>
<text x="196" y="175.2" transform="rotate(-90 196 175.2)">0vDo</text>
<text x="206" y="175.2" transform="rotate(-90 206 175.2)">Wcp7</text>
<text x="233.5" y="175.2" transform="rotate(-90 233.5 175.2)">Wcp8</text>
<text x="205" y="181.9">KM</text>
<text x="297.7" y="181.5">TkmoA</text>
<text x="304.3" y="181.5">TkmoBTkmoC</text>
<text x="317.5" y="181.5">TkmoT</text>
<text x="324.1" y="181.5">TkmoL</text>
<text x="335.2" y="181.5">TkmoA</text>
<text x="341.8" y="181.5">TkmoBTkmoC</text>
<text x="355" y="181.5">TkmoT</text>
<text x="361.6" y="181.5">TkmoL</text>
<text x="102.8" y="189.3">МКШ3х0,5</text>
<text x="115.3" y="186.9">L=LC</text>
<text x="115.3" y="189.4">Lg=LCg</text>
<text x="194.9" y="189.4">ПВС3х0,75</text>
<text x="207.6" y="186.9">L=LC1</text>
<text x="207.6" y="189.4">Lg=LCg1</text>
<text x="297.1" y="189.5" transform="rotate(-90 297.1 189.5)">KMpp1</text>
<text x="334.6" y="189.5" transform="rotate(-90 334.6 189.5)">KMpp2</text>
<text x="88.1" y="192.5">CP</text>
<text x="115.3" y="192">Lt=LCt</text>
<text x="182.2" y="192.5">CP</text>
<text x="207.6" y="192">Lt=LCt1</text>
<text x="298" y="192.7">TkmiA</text>
<text x="304.6" y="192.7">TkmiB</text>
<text x="311.1" y="192.7">TkmiC</text>
<text x="317.8" y="192.7">TkmiT</text>
<text x="324.3" y="192.7">TkmiN</text>
<text x="335.5" y="192.7">TkmiA</text>
<text x="342.1" y="192.7">TkmiB</text>
<text x="348.6" y="192.7">TkmiC</text>
<text x="355.3" y="192.7">TkmiT</text>
<text x="361.8" y="192.7">TkmiN</text>
<text x="101.8" y="201" transform="rotate(-90 101.8 201)">Wcp3</text>
<text x="113.2" y="200.9" transform="rotate(-90 113.2 200.9)">Lcp</text>
<text x="124.6" y="201" transform="rotate(-90 124.6 201)">Wcp4</text>
<text x="196" y="201" transform="rotate(-90 196 201)">0vDo</text>
<text x="206" y="201" transform="rotate(-90 206 201)">Wcp7</text>
<text x="233.5" y="201" transform="rotate(-90 233.5 201)">Wcp8</text>
<text x="88.1" y="208.5">XTcp1</text>
<text x="103.4" y="208">Tcp11</text>
<text x="114.8" y="207.8">Tcp12</text>
<text x="126.2" y="208">Tcp13</text>
<text x="182.2" y="208.5">XTcp2</text>
<text x="197.6" y="208">Tcp21</text>
<text x="207.6" y="208">Tcp22</text>
<text x="235.1" y="208">Tcp23</text>
<text x="298" y="209">TkkoA</text>
<text x="304.6" y="209">TkkoB</text>
<text x="311.1" y="209">TkkoC</text>
<text x="317.8" y="209">TkkoT</text>
<text x="88.1" y="216.5">Lcp</text>
<text x="297.1" y="216.8" transform="rotate(-90 297.1 216.8)">KKpp1</text>
<text x="298.4" y="220.2">TkkiA</text>
<text x="304.9" y="220.2">TkkiB</text>
<text x="311.5" y="220.2">TkkiC</text>
<text x="318.2" y="220.2">TkkiT</text>
<text x="88.1" y="224.5">Ncp</text>
<text x="101.8" y="233" transform="rotate(-90 101.8 233)">Wcp3</text>
<text x="111.8" y="233" transform="rotate(-90 111.8 233)">Ncp</text>
<text x="124.6" y="233" transform="rotate(-90 124.6 233)">Wcp4</text>
<text x="134.6" y="233" transform="rotate(-90 134.6 233)">Ncp</text>
<text x="196" y="233" transform="rotate(-90 196 233)">0vDo</text>
<text x="206" y="233" transform="rotate(-90 206 233)">Wcp7</text>
<text x="233.5" y="233" transform="rotate(-90 233.5 233)">Wcp8</text>
<text x="299.5" y="228.4">Aci</text>
<text x="306.1" y="228.4">Bci</text>
<text x="312.6" y="228.4">Cci</text>
<text x="320" y="228.4">N</text>
<text x="329.6" y="228.4">L1</text>
<text x="357.1" y="228.4">L2</text>
<text x="88.1" y="240.5">0vDi</text>
<text x="182.2" y="240.5">0vDo</text>
<text x="88.1" y="248.5">24vDi</text>
<text x="182.2" y="248.5">24vDo</text>
<text x="100.2" y="255.4">TkliL</text>
<text x="110" y="255.4">ТkliN</text>
<text x="123" y="255.4">TkliL</text>
<text x="132.8" y="255.4">ТkliN</text>
<text x="99" y="260.4">KLcp1</text>
<text x="121.8" y="260.4">KLcp2</text>
<text x="203.2" y="260.4">KLcp1</text>
<text x="225.9" y="260.4">KLcp2</text>
<text x="99.6" y="266.6">Тklom</text>
<text x="109.3" y="266.6">Tklo24</text>
<text x="122.4" y="266.6">Тklom</text>
<text x="132.1" y="266.6">Tklo24</text>
<text x="203.2" y="266.6">Тklom2</text>
<text x="212.9" y="266.6">Tklo242</text>
<text x="225.9" y="266.6">Тklom2</text>
<text x="235.6" y="266.6">Тklo242</text>
<text x="101.8" y="273.8" transform="rotate(-90 101.8 273.8)">Wcp1</text>
<text x="111.8" y="273.8" transform="rotate(-90 111.8 273.8)">24vDi</text>
<text x="124.6" y="273.8" transform="rotate(-90 124.6 273.8)">Wcp2</text>
<text x="134.6" y="273.8" transform="rotate(-90 134.6 273.8)">24vDi</text>
<text x="145.3" y="273.8" transform="rotate(-90 145.3 273.8)">0vDi</text>
<text x="196" y="273.8" transform="rotate(-90 196 273.8)">24vDo</text>
<text x="206" y="273.8" transform="rotate(-90 206 273.8)">Wcp5</text>
<text x="228.7" y="273.8" transform="rotate(-90 228.7 273.8)">Wcp6</text>
<text x="99.3" y="278.1">TmDi1</text>
<text x="122.1" y="278.1">TmDi2</text>
<text x="141.2" y="278.1">TmDiCom</text>
<text x="191.6" y="278.1">TmDoCom</text>
<text x="203.2" y="278.1">TmDo1</text>
<text x="225.9" y="278.1">TmDo2</text>
<text x="88.1" y="282.6">AmDi</text>
<text x="97.5" y="285.6">Не открыт</text>
<text x="100" y="282.1">DiOp</text>
<text x="120.2" y="285.6">Не закрыт</text>
<text x="123.2" y="282.1">DiCl</text>
<text x="142.7" y="282.1">DiCom</text>
<text x="182.2" y="282.6">AmDo</text>
<text x="193.1" y="282.1">DoCom</text>
<text x="202.5" y="285.6">Открыть</text>
<text x="203.9" y="282.1">DoOp</text>
<text x="225.2" y="285.6">Закрыть</text>
<text x="226.9" y="282.1">DoCl</text>
</g>
</svg>
